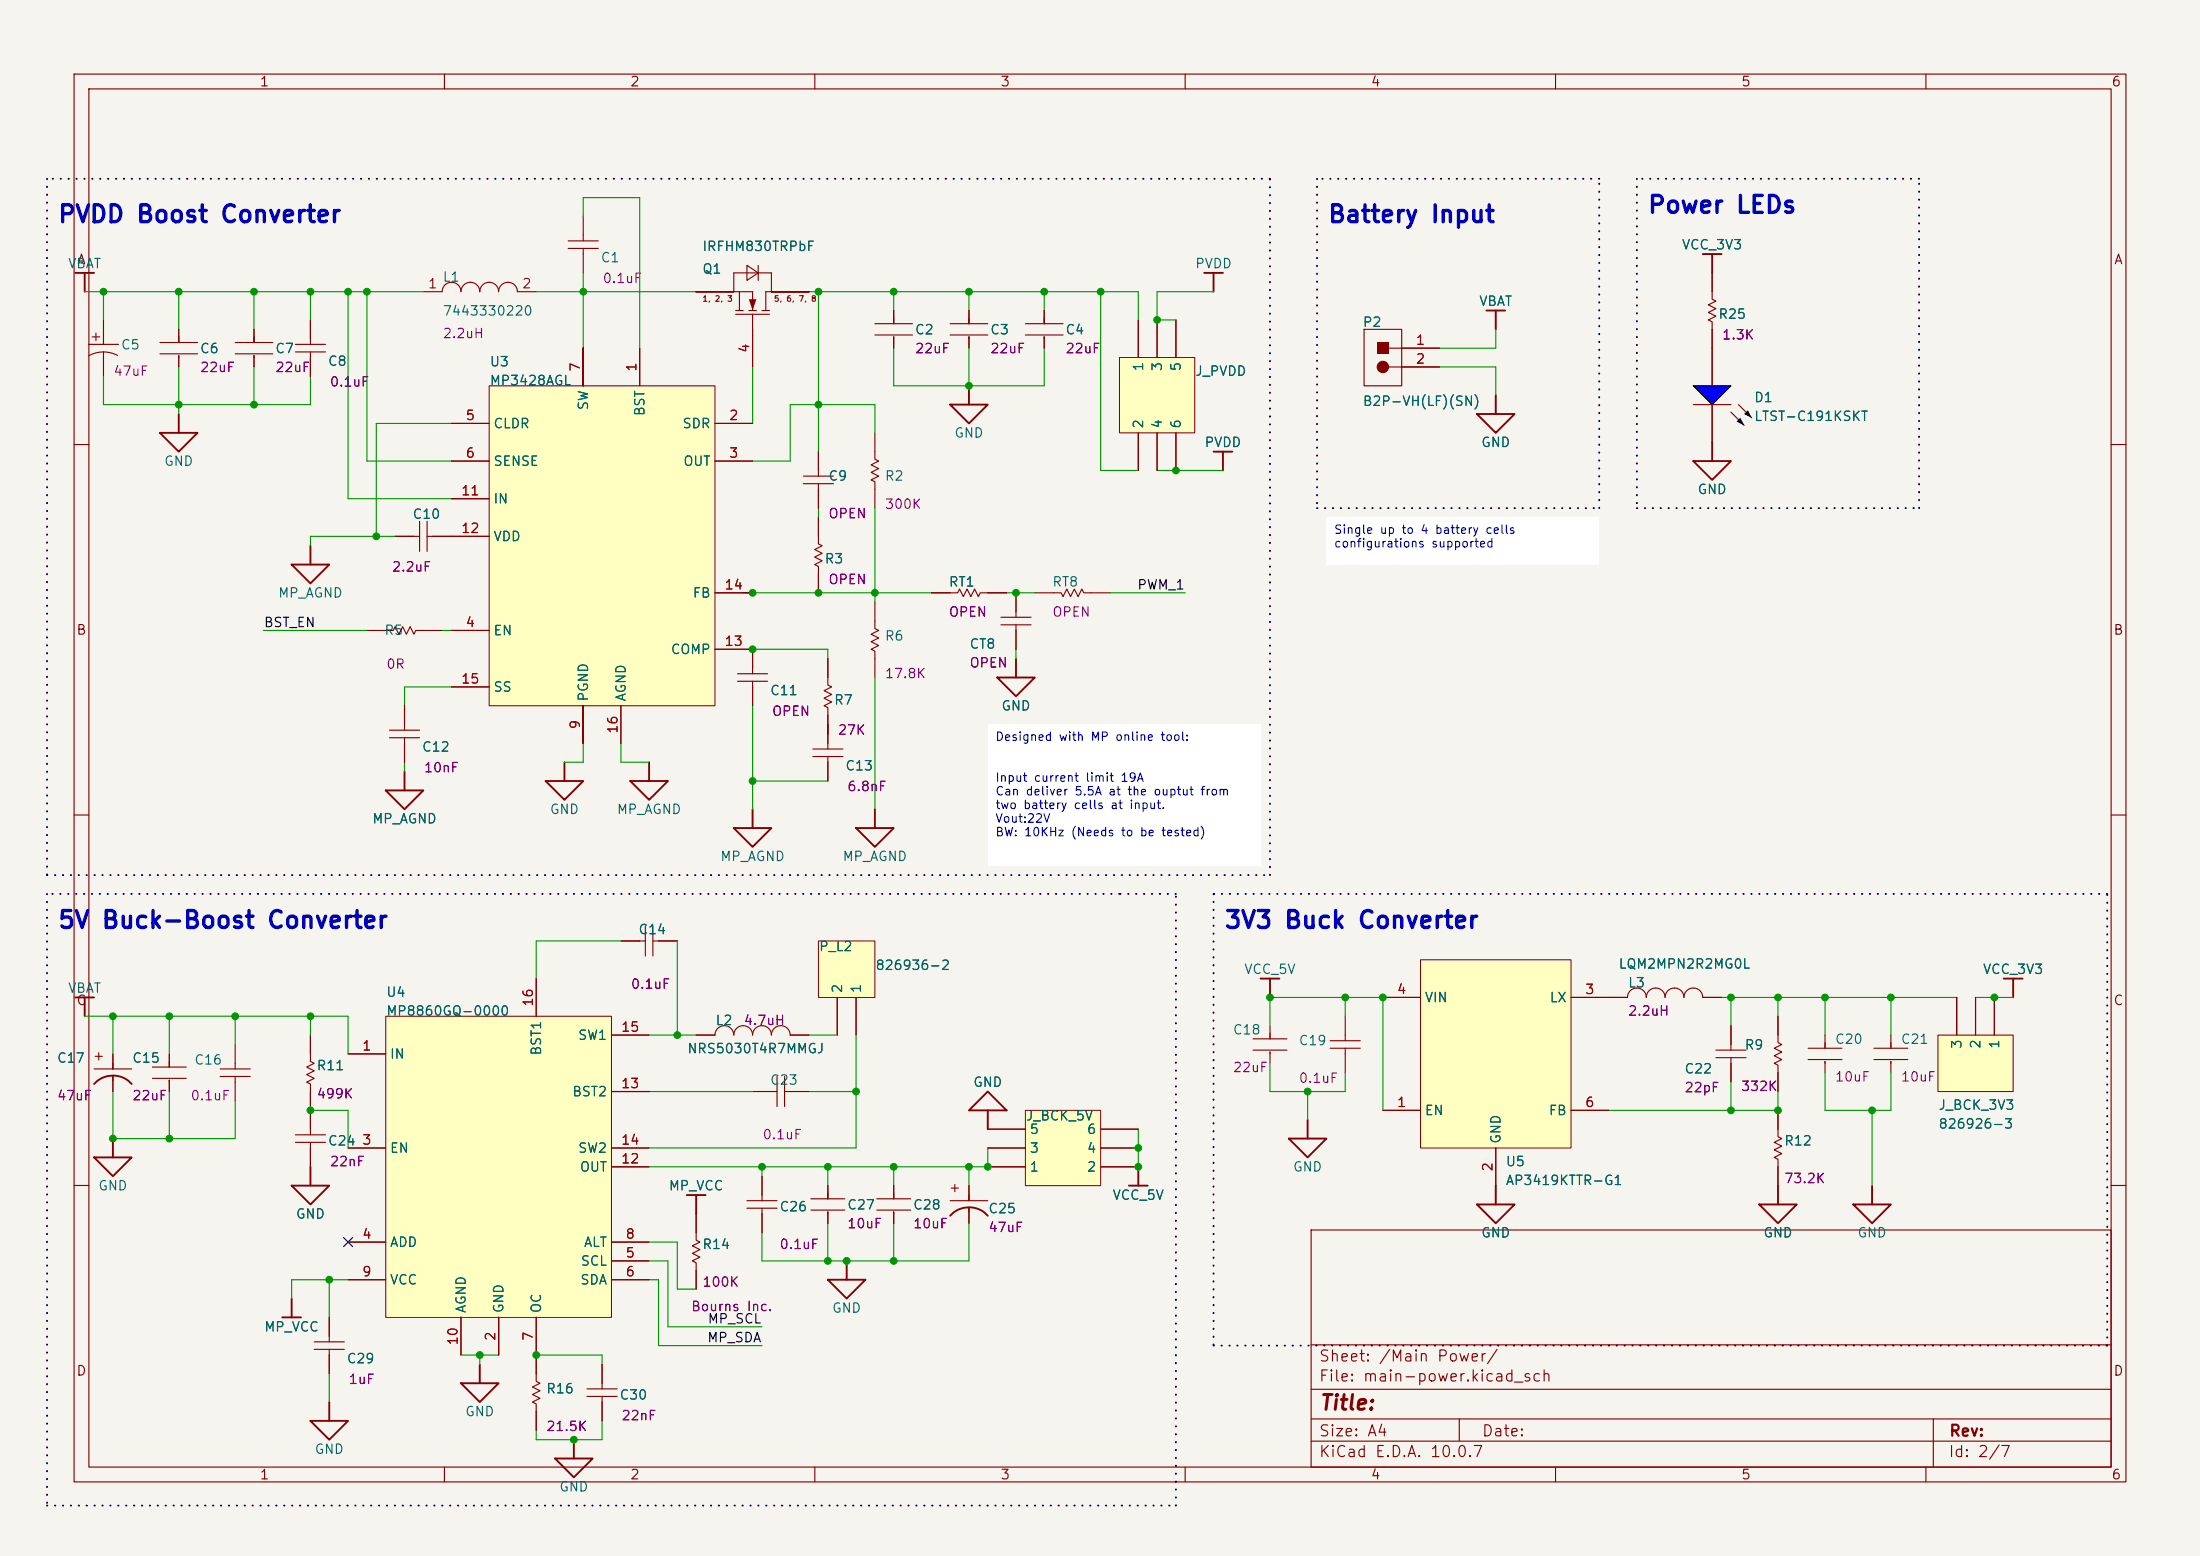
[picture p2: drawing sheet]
<svg xmlns="http://www.w3.org/2000/svg" width="297mm" height="210mm" viewBox="0 0 297 210" stroke-linecap="round" stroke-linejoin="round" font-family="sans-serif">
<path d="M0 0h297v210h-297z" fill="#f5f4ef" stroke="#f5f4ef" stroke-width=".14"/>
<g fill="none" stroke="#840000" stroke-width=".15">
<path d="M10 10h277v190h-277zM12 12h273v186h-273zM60 10v2M110 10v2M160 10v2M210 10v2M260 10v2M10 60h2M285 60h2M10 110h2M285 110h2M10 160h2"/>
<path d="M177 166h108v32h-108zM285 160h2M60 198v2M110 198v2M160 198v2M177 194.5h108M177 191.5h108M177 187.5h108M177 181.5h108M197 191.5v3M210 198v2M260 198v2"/>
<path d="M261 191.5v6.5"/>
</g>
<g fill="#fff">
<path d="M179.1 69.9h36.8v6.3h-36.8z"/>
<path d="M133.3 97.8h36.9v19h-36.9z"/>
</g>
<g fill="none" stroke="#840000" stroke-width=".15">
<path d="M231.1 36.8v3.6l.5 .2-1 .5 1 .6-1 .5 1 .5-1 .5 .5 .2v3.6M187.5 47h1.7M187.5 49.5h1.7M111.8 88.9v3.6l.5 .2-1 .5 1 .5-1 .5 1 .5-1 .6 .5 .2v5.6M125.7 80h3.6l.2-.5 .5 1 .6-1 .5 1 .5-1 .5 1 .2-.5h3.6M135.1 83.3h4.1M135.1 84.3h4.1M137.2 80v3.3M137.2 84.3v3.3M109.7 102.1h4.1M109.7 101.1h4.1M111.8 102.1v3.3"/>
<path d="M240 137.2v3.5l.5 .3-1 .5 1 .5-1 .5 1 .5-1 .5 .5 .3v3.5"/>
</g>
<path d="M229.9 34.3h2.5M231.1 34.3v2.5M199.4 55.9h5.1l-2.6 2.5zM201.9 53.3v2.6" fill="none" stroke="#840000" stroke-width=".25"/>
<path d="M185.9 46.2h1.6v1.6h-1.6z" fill="#840000"/>
<circle cx="186.7" cy="49.5" r=".76" fill="#840000" stroke="#840000" stroke-width=".15"/>
<path d="M184.1 44.5h5.1v7.6h-5.1zM189.2 47h5.1M189.2 49.5h5.1" fill="none" stroke="#840000" stroke-width=".15"/>
<path d="M128.3 54.6h5l-2.5 2.6zM130.8 52.1v2.5M200.7 41.9h2.5M201.9 41.9v2.6" fill="none" stroke="#840000" stroke-width=".25"/>
<path d="M228.6 52.1h5.1l-2.6 2.5z" fill="#00f"/>
<path d="M228.6 52.1h5.1l-2.6 2.5z" fill="none" stroke="#000" stroke-width=".15"/>
<path d="M228.6 54.6h5.1M231.1 47v5.1M231.1 54.6v5.1M233.7 55.6l1.8 1.8M234.7 54.6l1.8 1.8M118.1 81.3v3.5l.5 .3-1 .5 1 .5-1 .5 1 .5-1 .5 .5 .3v3.5M217.2 134.6h2.5a1.27 1.27 0 0 1 1.3-1.2 1.27 1.27 0 0 1 1.2 1.2 1.27 1.27 0 0 1 1.3-1.2 1.27 1.27 0 0 1 1.3 1.2 1.27 1.27 0 0 1 1.3-1.2 1.27 1.27 0 0 1 1.2 1.2 1.27 1.27 0 0 1 1.3-1.2 1.27 1.27 0 0 1 1.3 1.2h2.5M233.7 138.4v3.3M231.6 142.7h4.1M231.6 141.7h4.1M233.7 142.7v3.4" fill="none" stroke="#840000" stroke-width=".15"/>
<path d="M234.4 56.9l.5-.5 .6 1zM235.5 55.9l.5-.5 .5 1z" fill="#000"/>
<path d="M231.1 59.7v2.5M228.6 62.2h5.1l-2.6 2.6z" fill="none" stroke="#840000" stroke-width=".25"/>
<path d="M191.8 129.5h20.3v25.4h-20.3z" fill="#ffffc2"/>
<path d="M191.8 129.5h20.3v25.4h-20.3z" fill="none" stroke="#800000" stroke-width=".14"/>
<g fill="none" stroke="#840000" stroke-width=".15">
<path d="M171.4 138.4v1.8M186.7 134.6h5.1M212.1 134.6h5.1M246.4 139.7v1.8M255.3 139.7v1.8M169.2 140.2h4.5M169.2 141.7h4.5M171.4 142v1.5M186.7 149.9h5.1M201.9 154.9v5.1M212.1 149.9h5.1M244.1 141.5h4.6"/>
<path d="M244.1 143h4.6M246.4 143.3v1.5M253 141.5h4.6M253 143h4.6M255.3 143.3v1.5"/>
</g>
<path d="M170.2 132.1h2.5M171.4 132.1v2.5M270.5 132.1h2.5M271.8 132.1v2.5" fill="none" stroke="#840000" stroke-width=".25"/>
<path d="M261.6 139.7h10.2v7.6h-10.2z" fill="#ffffc2"/>
<path d="M261.6 139.7h10.2v7.6h-10.2z" fill="none" stroke="#800000" stroke-width=".14"/>
<g fill="none" stroke="#840000" stroke-width=".15">
<path d="M11.9 46.5h4.1M12.4 45.5h1.1M13 45v1M14 47.5l.9 .1 1 .4M14 47.5l-1.1 .1-.9 .4M14 43.2v3.3M14 47.5v3.3M21.6 46.2h5.1M21.6 47.8h5.1M24.1 44.5v1.7M24.1 48v1.5M31.7 46.2h5.1"/>
<path d="M31.7 47.8h5.1M34.3 44.5v1.7M34.3 48v1.5M39.9 47.5h4M39.9 46.5h4M41.9 43.2v3.3M41.9 47.5v3.3M118.1 43.7h5.1M118.1 45.2h5.1M120.6 41.9v1.8M120.6 45.5v1.5M128.3 43.7h5"/>
<path d="M128.3 45.2h5M130.8 41.9v1.8M130.8 45.5v1.5M53.3 72.4h3.3M56.6 70.4v4M57.7 72.4h3.3M57.7 70.4v4M49.5 85.1h3.6l.2-.5 .5 1 .6-1 .5 1 .5-1 .5 1 .2-.5h3.6M264.2 134.6v5.1M266.7 134.6v5.1M269.2 134.6v5.1M240 149.9v3.5l.5 .3-1 .5 1 .5-1 .5 1 .5-1 .5 .5 .3v3.5"/>
<path d="M109.5 161.8h4.5M109.5 163.3h4.5M111.8 160v1.8M111.8 163.6v1.5M118.4 161.8h4.5M118.4 163.3h4.5M120.6 160v1.8M120.6 163.6v1.5M128.3 162.1h5M130.8 160v2.1M130.8 163.1v2"/>
</g>
<g fill="none" stroke="#840000" stroke-width=".25">
<path d="M10.2 36.8h2.5M11.4 36.8v2.6M21.6 58.4h5.1l-2.6 2.6zM24.1 55.9v2.5M39.4 76.2h5l-2.5 2.5zM41.9 73.7v2.5M174 153.7h5.1l-2.6 2.5zM176.5 151.1v2.6M128.3 164.1a3.4 3.4 0 0 1 5 0M199.4 162.6h5.1l-2.6 2.5zM201.9 160v2.6M237.5 162.6h5.1l-2.6 2.5z"/>
<path d="M240 160v2.6M250.2 162.6h5.1l-2.6 2.5zM252.7 160v2.6"/>
</g>
<path d="M110.5 127h7.6v7.6h-7.6z" fill="#ffffc2"/>
<path d="M110.5 127h7.6v7.6h-7.6z" fill="none" stroke="#800000" stroke-width=".14"/>
<path d="M52.6 99.6h4M52.6 98.6h4M54.6 95.3v3.3M54.6 99.6v3.3M113 134.6v5.1M115.6 134.6v5.1M181.6 137.2v3.3M179.6 141.5h4M179.6 140.5h4M181.6 141.5v3.3" fill="none" stroke="#840000" stroke-width=".15"/>
<path d="M52.1 106.7h5l-2.5 2.5zM54.6 104.1v2.6M133.3 147.3l2.6 2.6h-5.1zM133.3 149.9v2.5" fill="none" stroke="#840000" stroke-width=".25"/>
<path d="M138.4 149.9h10.2v10.1h-10.2z" fill="#ffffc2"/>
<path d="M138.4 149.9h10.2v10.1h-10.2z" fill="none" stroke="#800000" stroke-width=".14"/>
<g fill="none" stroke="#840000" stroke-width=".15">
<path d="M76.7 33.5h4.1M76.7 32.5h4.1M78.7 29.2v3.3M78.7 33.5v3.3M118.1 58.4v3.6l.5 .2-1 .5 1 .5-1 .6 1 .5-1 .5 .5 .2v3.6M108.5 65.3h4M108.5 64.3h4M110.5 69.9v3.5l.5 .3-1 .5 1 .5-1 .5 1 .5-1 .5 .5 .3v3.5M110.5 61v3.3M110.5 65.3v3.3M99.6 91.9h4M99.6 90.9h4"/>
<path d="M101.6 87.6v3.3M101.6 91.9v3.4M83.8 127h3.3M87.1 125v4M88.1 127h3.3M88.1 125v4M94 139.7h2.5a1.27 1.27 0 0 1 1.3-1.3 1.27 1.27 0 0 1 1.3 1.3 1.27 1.27 0 0 1 1.2-1.3 1.27 1.27 0 0 1 1.3 1.3 1.27 1.27 0 0 1 1.3-1.3 1.27 1.27 0 0 1 1.2 1.3 1.27 1.27 0 0 1 1.3-1.3 1.27 1.27 0 0 1 1.3 1.3h2.5M101.6 147.3h3.3M102.9 158.8v3.3M104.9 145.3v4.1M105.9 147.3h3.3M105.9 145.3v4.1"/>
<path d="M133.3 157.5h5.1M133.3 154.9h5.1M133.3 152.4h5.1M148.6 157.5h5.1M148.6 154.9h5.1M148.6 152.4h5.1M94 163.8v3.6l.5 .2-1 .5 1 .6-1 .5 1 .5-1 .5 .5 .2v3.6M100.8 162.1h4.1M100.8 163.1h4.1M102.9 163.1v3.3"/>
</g>
<g fill="none" stroke="#840000" stroke-width=".25">
<path d="M134.6 91.4h5.1l-2.5 2.6zM137.2 88.9v2.5M99.1 111.8h5l-2.5 2.5zM101.6 109.2v2.6M115.6 111.8h5l-2.5 2.5zM118.1 109.2v2.6M153.7 157.5v2.5M38.1 177.8h2.5M39.4 175.3v2.5M92.7 161.3h2.5M94 161.3v2.5M111.8 172.7h5l-2.5 2.6z"/>
<path d="M114.3 170.2v2.5M152.4 160h2.5"/>
</g>
<path d="M66 52.1h30.5v43.2h-30.5z" fill="#ffffc2"/>
<path d="M66 52.1h30.5v43.2h-30.5z" fill="none" stroke="#800000" stroke-width=".14"/>
<g fill="none" stroke="#840000" stroke-width=".15">
<path d="M61 57.2h5M78.7 47v5.1M86.4 47v5.1M96.5 57.2h5.1M99.3 42.4h4.6M101.6 42.4v2.1M102.9 41.9h1M61 62.2h5M61 67.3h5M61 72.4h5M96.5 62.2h5.1M61 85.1h5"/>
<path d="M61 92.7h5M78.7 95.3v5M83.8 95.3v5M96.5 87.6h5.1M96.5 80h5.1"/>
</g>
<path d="M101.1 40.4h1l-.5 1.5z" fill="#840000"/>
<g fill="none" stroke="#840000" stroke-width=".15">
<path d="M94 39.4h7.6v2.5M99.1 39.4v-2.6h5v2.6M99.8 39.4v2.5M100.8 35.8l1.6 1-1.6 1zM102.4 35.8v2M109.2 39.4h-5.8v2.5M99.3 41.9h1M101.1 41.9h1M101.6 44.5v5M79.2 187.5h4.1M79.2 188.5h4.1M81.3 184.2v3.3"/>
<path d="M81.3 188.5v3.3"/>
</g>
<path d="M162.6 36.8h2.5M163.8 36.8v2.6M41.9 157.5v2.5M39.4 160h5l-2.5 2.6z" fill="none" stroke="#840000" stroke-width=".25"/>
<path d="M52.1 137.2h30.4v40.6h-30.4z" fill="#ffffc2"/>
<path d="M52.1 137.2h30.4v40.6h-30.4z" fill="none" stroke="#800000" stroke-width=".14"/>
<g fill="none" stroke="#840000" stroke-width=".15">
<path d="M57.1 39.4h2.6a1.27 1.27 0 0 1 1.3-1.3 1.27 1.27 0 0 1 1.2 1.3 1.27 1.27 0 0 1 1.3-1.3 1.27 1.27 0 0 1 1.3 1.3 1.27 1.27 0 0 1 1.2-1.3 1.27 1.27 0 0 1 1.3 1.3 1.27 1.27 0 0 1 1.3-1.3 1.27 1.27 0 0 1 1.2 1.3h2.6M138.4 43.7h5.1M138.4 45.2h5.1M141 41.9v1.8M141 45.5v1.5M72.4 132.1v5.1M82.5 139.7h5.1M47 142.2h5.1M47 154.9h5.1M82.5 154.9h5.1M82.5 157.5h5.1M82.5 147.3h5.1"/>
<path d="M47 167.6h5.1M47 172.7h5.1M62.2 177.8v5.1M67.3 177.8v5.1M72.4 177.8v5.1M82.5 167.6h5.1M82.5 170.2h5.1M82.5 172.7h5.1"/>
</g>
<path d="M74.9 196.9h5.1l-2.5 2.5zM77.5 194.3v2.6" fill="none" stroke="#840000" stroke-width=".25"/>
<path d="M151.1 48.3h10.2v10.1h-10.2z" fill="#ffffc2"/>
<path d="M151.1 48.3h10.2v10.1h-10.2z" fill="none" stroke="#800000" stroke-width=".14"/>
<g fill="none" stroke="#840000" stroke-width=".15">
<path d="M94 39.4h5.1M104.1 39.4h5.1M231.1 36.8v2.6M24.1 44.5v1.7M24.1 48v1.5M34.3 44.5v1.7M34.3 48v1.5M41.9 43.2v2.5M41.9 48.3v2.5M61 57.2h5M78.7 47v5.1M86.4 47v5.1"/>
<path d="M96.5 57.2h5.1M101.6 44.5v5M120.6 41.9v1.8M120.6 45.5v1.5M130.8 41.9v1.8M130.8 45.5v1.5M141 41.9v1.8M141 45.5v1.5M153.7 43.2v5.1M153.7 58.4v5.1M156.2 43.2v5.1M156.2 58.4v5.1"/>
<path d="M158.7 43.2v5.1M158.7 58.4v5.1M189.2 47h5.1M189.2 49.5h5.1M231.1 44.5v7.6M231.1 54.6v5.1M53.3 72.4h2.6M58.4 72.4h7.6M61 62.2h5M61 67.3h5M96.5 62.2h5.1M110.5 61v2.5"/>
<path d="M110.5 66v2.6M110.5 69.9v2.5M110.5 77.5v2.5M54.6 95.3v2.5M61 85.1h5M61 92.7h5M78.7 95.3v5M83.8 95.3v5M96.5 80h5.1M96.5 87.6h5.1v2.6M101.6 92.7v2.6M111.8 88.9v2.5"/>
<path d="M111.8 96.5v3.8M125.7 80h2.6M133.3 80h2.6M137.2 80v2.6M137.2 85.1v2.5M139.7 80h3.6l.2 .5 .5-1 .5 1 .5-1 .5 1 .5-1 .3 .5h3.6M54.6 100.3v2.6M111.8 102.9v2.5M41.9 139.7v3.6l.5 .2-1 .5 1 .5-1 .5 1 .5-1 .6 .5 .2v6.9M72.4 132.1v5.1M82.5 139.7h5.1M83.8 127h2.6"/>
<path d="M88.9 127h2.5M94 139.7h2.5M106.7 139.7h2.5M113 134.6v5.1M115.6 134.6v5.1M186.7 134.6h5.1M212.1 134.6h7.6M229.9 134.6h2.5M233.7 138.4v2.6M240 137.2v2.5M264.2 134.6v5.1M266.7 134.6v5.1"/>
<path d="M269.2 134.6v5.1M12.7 144.3h5.1M15.2 142.2v2.1M15.2 145.3v2M20.6 144h4.5M20.6 145.5h4.5M22.9 142.2v1.8M22.9 145.8v1.5M29.7 144.3h4.1M29.7 145.3h4.1M31.7 141v3.3M31.7 145.3v3.3"/>
<path d="M39.9 153.2h4M39.9 154.2h4M41.9 154.2v3.3M47 154.9h5.1M47 142.2h5.1M82.5 157.5h5.1M82.5 154.9h5.1M82.5 147.3h5.1M102.9 158.8v2.5M133.3 157.5h5.1M133.3 154.9h5.1M133.3 152.4h5.1"/>
<path d="M148.6 157.5h5.1M148.6 154.9h5.1M148.6 152.4h5.1M186.7 149.9h5.1M201.9 154.9v5.1M212.1 149.9h5.1M233.7 143.5v2.6M240 144.8v2.5M240 149.9v2.5M240 157.5v2.5M44.4 177.8v3.3M47 167.6h5.1"/>
<path d="M47 172.7h5.1M62.2 177.8v5.1M67.3 177.8v5.1M72.4 177.8v8.6l.5 .3-1 .5 1 .5-1 .5 1 .5-1 .5 .5 .3v3.5M82.5 167.6h5.1M82.5 170.2h5.1M82.5 172.7h5.1M94 163.8v2.6M94 171.5v2.5M102.9 163.8v2.6M111.8 160v1.8M111.8 163.6v1.5"/>
<path d="M120.6 160v1.8M120.6 163.6v1.5M130.8 160v2.1M130.8 163.1v2M42.4 182.1h4.1M42.4 181.1h4.1M44.4 182.1v3.3M81.3 184.2v2.5M81.3 189.2v2.6"/>
</g>
<g fill="none" stroke="#840000" stroke-width=".25">
<path d="M163.8 61h2.6M165.1 61v2.5M73.7 105.4h5l-2.5 2.6zM76.2 102.9v2.5M85.1 105.4h5.1l-2.6 2.6zM87.6 102.9v2.5M10.2 134.6h2.5M11.4 134.6v2.6M12.7 156.2h5.1l-2.6 2.6zM12.7 146.3a3.4 3.4 0 0 1 5.1 0M15.2 153.7v2.5M41.9 191.8h5.1l-2.6 2.5z"/>
<path d="M44.4 189.2v2.6M62.2 186.7h5.1l-2.5 2.5zM64.8 184.2v2.5"/>
</g>
<g fill="none" stroke="#000" stroke-width=".25" stroke-dasharray=".1 1">
<path d="M6.3 24.1v94M171.4 24.1h-165.1M177.8 24.1v44.5M215.9 24.1h-38.1M221 24.1v44.5M259.1 24.1h-38.1M177.8 68.6h38.1M215.9 68.6v-44.5M221 68.6h38.1M259.1 68.6v-44.5M6.3 118.1h165.1M171.4 118.1v-94"/>
<path d="M6.3 120.7v82.5M151.1 120.7h-144.8M158.7 120.7h-7.6M163.8 120.7v60.9M284.5 120.7h-120.7M163.8 181.6h120.7M284.5 181.6v-60.9M6.3 203.2h152.4M158.7 203.2v-82.5"/>
</g>
<g fill="none" stroke="#009600" stroke-width=".15">
<path d="M11.4 39.4h45.7M14 39.4v3.8M24.1 39.4v5.1M34.3 39.4v5.1M41.9 39.4v3.8M47 39.4v27.9h14M49.5 39.4v22.8h11.5M72.4 39.4h21.6M78.7 29.2v-2.5h7.7v20.3M78.7 36.8v10.2M109.2 39.4h44.5v3.8M110.5 39.4v21.6"/>
<path d="M120.6 39.4v2.5M130.8 39.4v2.5M141 39.4v2.5M148.6 39.4v24.1h5.1M163.8 39.4h-7.6v3.8h2.5M14 50.8v3.8h27.9v-3.8M24.1 49.5v6.4M34.3 49.5v5.1M61 57.2h-10.2v15.2M101.6 49.5v7.7M118.1 58.4v-3.8h-11.4v7.6h-5.1M120.6 47v5.1h20.4v-5.1"/>
<path d="M130.8 47v5.1M194.3 49.5h7.6v3.8M201.9 44.5v2.5h-7.6M53.3 72.4h-11.4v1.3M110.5 68.6v1.3M118.1 68.6v12.7M156.2 63.5h8.9M35.6 85.1h13.9M59.7 85.1h1.3M61 92.7h-6.4v2.6M100.3 80h25.4M101.6 87.6h10.2v1.3"/>
<path d="M101.6 95.3v13.9M111.8 97.8v1.3M118.1 91.4v17.8M135.9 80h3.8M137.2 87.6v1.3M149.9 80h10.1M54.6 102.9v1.2M78.7 100.3v2.6h-2.5M83.8 100.3v2.6h3.8M101.6 105.4h10.2M11.4 137.2h35.6v5M15.2 137.2v5"/>
<path d="M22.9 137.2v5M31.7 137.2v3.8M41.9 137.2v2.5M83.8 127h-11.4v5.1M87.6 139.7h6.4M91.4 127v12.7M109.2 139.7h3.8M115.6 139.7v15.2h-28M171.4 138.4v-3.8h15.3v15.3M181.6 134.6v2.6M232.4 134.6h31.8M233.7 134.6v3.8"/>
<path d="M240 134.6v2.6M246.4 134.6v5.1M255.3 134.6v5.1M266.7 134.6h5.1M15.2 147.3v6.4h16.5v-5.1M22.9 147.3v6.4M41.9 149.9h5.1v5M87.6 147.3h14M102.9 157.5v1.3M109.2 147.3h6.4M111.8 157.5v2.5M120.6 157.5v2.5"/>
<path d="M130.8 157.5v2.5M133.3 154.9v2.6h-45.7M153.7 152.4v5.1M171.4 143.5v3.8h10.2v-2.5M176.5 147.3v3.8M233.7 146.1v3.8M240 147.3v2.6h-22.8M246.4 144.8v5.1h8.9v-5.1M252.7 149.9v10.1M44.4 172.7v5.1M47 172.7h-7.6v2.6M87.6 170.2h2.6v8.9h12.7"/>
<path d="M87.6 167.6h3.8v6.4h2.6M87.6 172.7h1.3v8.9h14M111.8 165.1v5.1M120.6 165.1v5.1M130.8 165.1v5.1h-27.9v-3.8M44.4 185.4v3.8M62.2 182.9h5.1M64.8 182.9v1.3M72.4 182.9h8.9v1.3M81.3 191.8v2.5h-8.9v-1.3"/>
</g>
<path d="M46.4 167l1.2 1.2M47.6 167l-1.2 1.2" fill="none" stroke="#000084" stroke-width=".15"/>
<g fill="#009600" stroke="#009600" stroke-width=".14">
<circle cx="118.1" cy="80" r=".46"/>
<circle cx="110.5" cy="80" r=".46"/>
<circle cx="101.6" cy="87.6" r=".46"/>
<circle cx="101.6" cy="80" r=".46"/>
<circle cx="137.2" cy="80" r=".46"/>
<circle cx="120.6" cy="39.4" r=".46"/>
<circle cx="156.2" cy="43.2" r=".46"/>
<circle cx="148.6" cy="39.4" r=".46"/>
<circle cx="158.7" cy="63.5" r=".46"/>
<circle cx="186.7" cy="134.6" r=".46"/>
<circle cx="181.6" cy="134.6" r=".46"/>
<circle cx="120.6" cy="157.5" r=".46"/>
<circle cx="115.6" cy="147.3" r=".46"/>
<circle cx="111.8" cy="157.5" r=".46"/>
<circle cx="233.7" cy="149.9" r=".46"/>
<circle cx="240" cy="149.9" r=".46"/>
<circle cx="171.4" cy="134.6" r=".46"/>
<circle cx="133.3" cy="157.5" r=".46"/>
<circle cx="153.7" cy="157.5" r=".46"/>
<circle cx="153.7" cy="154.9" r=".46"/>
<circle cx="130.8" cy="157.5" r=".46"/>
<circle cx="176.5" cy="147.3" r=".46"/>
<circle cx="120.6" cy="170.2" r=".46"/>
<circle cx="255.3" cy="134.6" r=".46"/>
<circle cx="269.2" cy="134.6" r=".46"/>
<circle cx="240" cy="134.6" r=".46"/>
<circle cx="233.7" cy="134.6" r=".46"/>
<circle cx="246.4" cy="134.6" r=".46"/>
<circle cx="252.7" cy="149.9" r=".46"/>
<circle cx="41.9" cy="149.9" r=".46"/>
<circle cx="15.2" cy="153.7" r=".46"/>
<circle cx="22.9" cy="153.7" r=".46"/>
<circle cx="15.2" cy="137.2" r=".46"/>
<circle cx="22.9" cy="137.2" r=".46"/>
<circle cx="31.7" cy="137.2" r=".46"/>
<circle cx="72.4" cy="182.9" r=".46"/>
<circle cx="64.8" cy="182.9" r=".46"/>
<circle cx="44.4" cy="172.7" r=".46"/>
<circle cx="41.9" cy="137.2" r=".46"/>
<circle cx="77.5" cy="194.3" r=".46"/>
<circle cx="50.8" cy="72.4" r=".46"/>
<circle cx="114.3" cy="170.2" r=".46"/>
<circle cx="111.8" cy="170.2" r=".46"/>
<circle cx="110.5" cy="54.6" r=".46"/>
<circle cx="130.8" cy="52.1" r=".46"/>
<circle cx="110.5" cy="39.4" r=".46"/>
<circle cx="130.8" cy="39.4" r=".46"/>
<circle cx="141" cy="39.4" r=".46"/>
<circle cx="34.3" cy="54.6" r=".46"/>
<circle cx="24.1" cy="39.4" r=".46"/>
<circle cx="24.1" cy="54.6" r=".46"/>
<circle cx="14" cy="39.4" r=".46"/>
<circle cx="34.3" cy="39.4" r=".46"/>
<circle cx="78.7" cy="39.4" r=".46"/>
<circle cx="49.5" cy="39.4" r=".46"/>
<circle cx="41.9" cy="39.4" r=".46"/>
<circle cx="47" cy="39.4" r=".46"/>
<circle cx="102.9" cy="157.5" r=".46"/>
<circle cx="91.4" cy="139.7" r=".46"/>
<circle cx="101.6" cy="105.4" r=".46"/>
</g>
<g font-size="2.3" fill="#0000c2">
<text x="222.3" y="29.3">Power LEDs</text>
<text x="7.7" y="30.6">PVDD Boost Converter</text>
<text x="179.1" y="30.6">Battery Input</text>
<text x="7.7" y="125.9">5V</text>
<text x="13.6" y="125.9">Buck-Boost Converter</text>
<text x="165.2" y="125.9">3V3 Buck Converter</text>
</g>
<text font-size="2" fill="#840000" x="178" y="190.8">Title:</text>
<g font-size="1.5" fill="#840000">
<text x="178" y="184.1">Sheet: /Main Power/</text>
<text x="178" y="186.8">File: main-power.kicad_sch</text>
<text x="178" y="197">KiCad E.D.A. 10.0.7</text>
<text x="178" y="194.2">Size: A4</text>
<text x="200" y="194.2">Date:</text>
<text x="263" y="197">Id: 2/7</text>
<text x="263" y="194.2">Rev:</text>
</g>
<g font-size="1.3" fill="#840000">
<text x="35" y="12">1</text>
<text x="85" y="12">2</text>
<text x="135" y="12">3</text>
<text x="185" y="12">4</text>
<text x="235" y="12">5</text>
<text x="285" y="12">6</text>
<text x="10.3" y="36">A</text>
<text x="285.3" y="36">A</text>
<text x="10.2" y="86">B</text>
<text x="285.2" y="86">B</text>
<text x="10.2" y="136">C</text>
<text x="285.2" y="136">C</text>
<text x="12.4" y="143.4">+</text>
<text x="128" y="161.2">+</text>
<text x="10.2" y="186">D</text>
<text x="285.2" y="186">D</text>
<text x="35" y="200">1</text>
<text x="85" y="200">2</text>
<text x="135" y="200">3</text>
<text x="185" y="200">4</text>
<text x="235" y="200">5</text>
<text x="285" y="200">6</text>
</g>
<g font-size="1.3" fill="#006464">
<text x="81" y="35.7">C1</text>
<text x="94.7" y="34.2">IRFHM830TRPbF</text>
<text x="227" y="34">VCC_3V3</text>
<text x="9.1" y="36.5">VBAT</text>
<text x="59.7" y="38.3">L1</text>
<text x="94.7" y="37.2">Q1</text>
<text x="161.3" y="36.5">PVDD</text>
<text x="199.6" y="41.6">VBAT</text>
<text x="16.2" y="47.5">C5</text>
<text x="26.9" y="48">C6</text>
<text x="37.1" y="48">C7</text>
<text x="59.7" y="42.9">7443330220</text>
<text x="123.4" y="45.5">C2</text>
<text x="133.6" y="45.5">C3</text>
<text x="143.7" y="45.5">C4</text>
<text x="183.9" y="44.4">P2</text>
<text x="231.9" y="43.3">R25</text>
<text x="44.2" y="49.7">C8</text>
<text x="66" y="49.8">U3</text>
<text x="66" y="52.3">MP3428AGL</text>
<text x="154.6" y="50.2" transform="rotate(-90 154.6 50.2)">1</text>
<text x="157.2" y="50.2" transform="rotate(-90 157.2 50.2)">3</text>
<text x="159.7" y="50.2" transform="rotate(-90 159.7 50.2)">5</text>
<text x="161.3" y="51">J_PVDD</text>
<text x="66.5" y="58.1">CLDR</text>
<text x="79.7" y="55.5" transform="rotate(-90 79.7 55.5)">SW</text>
<text x="87.3" y="56.3" transform="rotate(-90 87.3 56.3)">BST</text>
<text x="92" y="58.1">SDR</text>
<text x="128.7" y="59.4">GND</text>
<text x="154.6" y="57.9" transform="rotate(-90 154.6 57.9)">2</text>
<text x="157.2" y="57.9" transform="rotate(-90 157.2 57.9)">4</text>
<text x="159.7" y="57.9" transform="rotate(-90 159.7 57.9)">6</text>
<text x="183.9" y="55.1">B2P-VH(LF)(SN)</text>
<text x="236.7" y="54.6">D1</text>
<text x="236.7" y="57.1">LTST-C191KSKT</text>
<text x="22.1" y="63.2">GND</text>
<text x="66.5" y="63.2">SENSE</text>
<text x="92.2" y="63.2">OUT</text>
<text x="111.7" y="65.2">C9</text>
<text x="119.4" y="65.2">R2</text>
<text x="162.5" y="60.7">PVDD</text>
<text x="199.9" y="60.7">GND</text>
<text x="55.6" y="70.3">C10</text>
<text x="66.5" y="68.3">IN</text>
<text x="229.1" y="67">GND</text>
<text x="66.5" y="73.4">VDD</text>
<text x="111.2" y="76.4">R3</text>
<text x="37.5" y="81">MP_AGND</text>
<text x="93.4" y="81">FB</text>
<text x="128" y="79.5">RT1</text>
<text x="142" y="79.5">RT8</text>
<text x="51.8" y="86">R5</text>
<text x="66.5" y="86.1">EN</text>
<text x="90.5" y="88.6">COMP</text>
<text x="119.4" y="86.8">R6</text>
<text x="130.8" y="87.9">CT8</text>
<text x="66.5" y="93.7">SS</text>
<text x="79.7" y="94.8" transform="rotate(-90 79.7 94.8)">PGND</text>
<text x="84.8" y="94.8" transform="rotate(-90 84.8 94.8)">AGND</text>
<text x="103.9" y="94.1">C11</text>
<text x="112.5" y="95.4">R7</text>
<text x="56.9" y="101.8">C12</text>
<text x="135.1" y="96.2">GND</text>
<text x="114" y="104.3">C13</text>
<text x="50.2" y="111.5">MP_AGND</text>
<text x="74.1" y="110.2">GND</text>
<text x="83.2" y="110.2">MP_AGND</text>
<text x="97.1" y="116.5">MP_AGND</text>
<text x="113.7" y="116.5">MP_AGND</text>
<text x="86.1" y="126.4">C14</text>
<text x="110.5" y="128.7">P_L2</text>
<text x="118.1" y="131.2">826936-2</text>
<text x="167.9" y="131.8">VCC_5V</text>
<text x="218.4" y="131">LQM2MPN2R2MG0L</text>
<text x="267.6" y="131.8">VCC_3V3</text>
<text x="9.1" y="134.3">VBAT</text>
<text x="52.1" y="134.9">U4</text>
<text x="52.1" y="137.4">MP8860GQ-0000</text>
<text x="114" y="134.1" transform="rotate(-90 114 134.1)">2</text>
<text x="116.5" y="134.1" transform="rotate(-90 116.5 134.1)">1</text>
<text x="192.3" y="135.6">VIN</text>
<text x="209.1" y="135.6">LX</text>
<text x="219.7" y="133.6">L3</text>
<text x="7.6" y="143.7">C17</text>
<text x="17.8" y="143.7">C15</text>
<text x="52.6" y="143.2">IN</text>
<text x="73.4" y="142.6" transform="rotate(-90 73.4 142.6)">BST1</text>
<text x="77.9" y="140.7">SW1</text>
<text x="92.7" y="142.5">NRS5030T4R7MMGJ</text>
<text x="96.5" y="138.7">L2</text>
<text x="166.4" y="139.9">C18</text>
<text x="175.2" y="141.4">C19</text>
<text x="235.4" y="142">R9</text>
<text x="247.6" y="141.2">C20</text>
<text x="256.5" y="141.2">C21</text>
<text x="265.1" y="141.6" transform="rotate(-90 265.1 141.6)">3</text>
<text x="267.7" y="141.6" transform="rotate(-90 267.7 141.6)">2</text>
<text x="270.2" y="141.6" transform="rotate(-90 270.2 141.6)">1</text>
<text x="26.1" y="144">C16</text>
<text x="42.7" y="144.8">R11</text>
<text x="77.2" y="148.3">BST2</text>
<text x="103.9" y="146.7">C23</text>
<text x="131.3" y="147">GND</text>
<text x="227.3" y="145.2">C22</text>
<text x="44.2" y="154.9">C24</text>
<text x="52.6" y="155.9">EN</text>
<text x="77.9" y="155.9">SW2</text>
<text x="138.4" y="151.5">J_BCK_5V</text>
<text x="138.9" y="155.9">3</text>
<text x="138.9" y="153.4">5</text>
<text x="146.6" y="155.9">4</text>
<text x="146.6" y="153.4">6</text>
<text x="192.3" y="150.8">EN</text>
<text x="202.9" y="154.5" transform="rotate(-90 202.9 154.5)">GND</text>
<text x="209" y="150.8">FB</text>
<text x="240.8" y="154.9">R12</text>
<text x="261.6" y="150.1">J_BCK_3V3</text>
<text x="261.6" y="152.6">826926-3</text>
<text x="13.2" y="161">GND</text>
<text x="78.2" y="158.4">OUT</text>
<text x="90.2" y="161">MP_VCC</text>
<text x="138.9" y="158.4">1</text>
<text x="146.6" y="158.4">2</text>
<text x="174.5" y="158.4">GND</text>
<text x="203.2" y="157.7">U5</text>
<text x="203.2" y="160.3">AP3419KTTR-G1</text>
<text x="39.8" y="164.8">GND</text>
<text x="105.1" y="163.8">C26</text>
<text x="114.3" y="163.6">C27</text>
<text x="123.2" y="163.6">C28</text>
<text x="133.3" y="164.1">C25</text>
<text x="150.1" y="162.3">VCC_5V</text>
<text x="199.9" y="167.3">GND</text>
<text x="238" y="167.3">GND</text>
<text x="250.7" y="167.3">GND</text>
<text x="52.6" y="168.6">ADD</text>
<text x="52.6" y="173.7">VCC</text>
<text x="78.2" y="173.7">SDA</text>
<text x="78.3" y="171.1">SCL</text>
<text x="78.7" y="168.6">ALT</text>
<text x="94.7" y="168.9">R14</text>
<text x="63.2" y="177.3" transform="rotate(-90 63.2 177.3)">AGND</text>
<text x="68.3" y="177.3" transform="rotate(-90 68.3 177.3)">GND</text>
<text x="73.4" y="177.3" transform="rotate(-90 73.4 177.3)">OC</text>
<text x="112.2" y="177.5">GND</text>
<text x="35.6" y="180">MP_VCC</text>
<text x="46.7" y="184.3">C29</text>
<text x="62.7" y="191.5">GND</text>
<text x="73.6" y="188.4">R16</text>
<text x="83.6" y="189.2">C30</text>
<text x="42.4" y="196.5">GND</text>
<text x="75.4" y="201.6">GND</text>
</g>
<g font-size="1.3" fill="#a90000">
<text x="57.7" y="39.2">1</text>
<text x="70.4" y="39.2">2</text>
<text x="101.5" y="47.7" transform="rotate(-90 101.5 47.7)">4</text>
<text x="191" y="46.9">1</text>
<text x="78.6" y="50.3" transform="rotate(-90 78.6 50.3)">7</text>
<text x="86.2" y="50.3" transform="rotate(-90 86.2 50.3)">1</text>
<text x="191" y="49.4">2</text>
<text x="62.8" y="57">5</text>
<text x="98.3" y="57">2</text>
<text x="62.8" y="62.1">6</text>
<text x="98.3" y="62.1">3</text>
<text x="62.2" y="67.2">11</text>
<text x="62.2" y="72.3">12</text>
<text x="97.7" y="79.9">14</text>
<text x="62.8" y="85">4</text>
<text x="97.7" y="87.5">13</text>
<text x="62.2" y="92.6">15</text>
<text x="78.6" y="98.5" transform="rotate(-90 78.6 98.5)">9</text>
<text x="83.7" y="99.1" transform="rotate(-90 83.7 99.1)">16</text>
<text x="72.3" y="136" transform="rotate(-90 72.3 136)">16</text>
<text x="188.5" y="134.5">4</text>
<text x="213.9" y="134.5">3</text>
<text x="48.8" y="142.1">1</text>
<text x="83.8" y="139.6">15</text>
<text x="83.8" y="147.2">13</text>
<text x="188.5" y="149.7">1</text>
<text x="213.9" y="149.7">6</text>
<text x="48.8" y="154.8">3</text>
<text x="83.8" y="154.8">14</text>
<text x="83.8" y="157.3">12</text>
<text x="201.8" y="158.2" transform="rotate(-90 201.8 158.2)">2</text>
<text x="48.8" y="167.5">4</text>
<text x="84.4" y="167.5">8</text>
<text x="48.8" y="172.6">9</text>
<text x="84.4" y="170">5</text>
<text x="84.4" y="172.6">6</text>
<text x="62.1" y="181.7" transform="rotate(-90 62.1 181.7)">10</text>
<text x="67.2" y="181.1" transform="rotate(-90 67.2 181.1)">2</text>
<text x="72.3" y="181.1" transform="rotate(-90 72.3 181.1)">7</text>
</g>
<g font-size="1.3" fill="#840084">
<text x="81.3" y="38.5">0.1uF</text>
<text x="59.7" y="46">2.2uH</text>
<text x="123.4" y="48">22uF</text>
<text x="133.6" y="48">22uF</text>
<text x="143.7" y="48">22uF</text>
<text x="232.4" y="46.1">1.3K</text>
<text x="15.2" y="51">47uF</text>
<text x="26.9" y="50.5">22uF</text>
<text x="37.1" y="50.5">22uF</text>
<text x="44.4" y="52.5">0.1uF</text>
<text x="111.7" y="70.3">OPEN</text>
<text x="119.4" y="69">300K</text>
<text x="52.8" y="77.5">2.2uF</text>
<text x="111.7" y="79.2">OPEN</text>
<text x="128" y="83.6">OPEN</text>
<text x="142" y="83.6">OPEN</text>
<text x="52.1" y="90.6">0R</text>
<text x="119.4" y="91.9">17.8K</text>
<text x="130.8" y="90.4">OPEN</text>
<text x="104.1" y="96.9">OPEN</text>
<text x="113" y="99.5">27K</text>
<text x="57.1" y="104.6">10nF</text>
<text x="114.3" y="107.1">6.8nF</text>
<text x="85.1" y="133.8">0.1uF</text>
<text x="219.7" y="137.4">2.2uH</text>
<text x="100.3" y="138.7">4.7uH</text>
<text x="7.6" y="148.8">47uF</text>
<text x="17.8" y="148.8">22uF</text>
<text x="25.6" y="148.8">0.1uF</text>
<text x="42.7" y="148.6">499K</text>
<text x="166.4" y="145">22uF</text>
<text x="175.2" y="146.5">0.1uF</text>
<text x="227.3" y="147.7">22pF</text>
<text x="234.9" y="147.6">332K</text>
<text x="247.6" y="146.3">10uF</text>
<text x="256.5" y="146.3">10uF</text>
<text x="102.9" y="154.1">0.1uF</text>
<text x="44.4" y="157.7">22nF</text>
<text x="240.8" y="160">73.2K</text>
<text x="114.3" y="166.1">10uF</text>
<text x="123.2" y="166.1">10uF</text>
<text x="133.3" y="166.6">47uF</text>
<text x="94.7" y="174">100K</text>
<text x="105.1" y="168.9">0.1uF</text>
<text x="93.2" y="177.3">Bourns Inc.</text>
<text x="47" y="187.1">1uF</text>
<text x="73.6" y="193.5">21.5K</text>
<text x="83.8" y="192">22nF</text>
</g>
<g font-size="1.3" fill="#0f0f0f">
<text x="153.4" y="79.9">PWM_1</text>
<text x="35.5" y="85">BST_EN</text>
<text x="95.4" y="178.9">MP_SCL</text>
<text x="95.4" y="181.5">MP_SDA</text>
</g>
<g font-size="1.1" fill="#0000c2">
<text x="180" y="72.3">Single up to 4 battery cells</text>
<text x="180" y="74.2">configurations supported</text>
<text x="134.3" y="100.3">Designed with MP online tool:</text>
<text x="134.3" y="105.8">Input current limit 19A</text>
<text x="134.3" y="107.6">Can deliver 5.5A at the ouptut from</text>
<text x="134.3" y="109.5">two battery cells at input.</text>
<text x="134.3" y="111.3">Vout:22V</text>
<text x="134.3" y="113.2">BW: 10KHz (Needs to be tested)</text>
</g>
<g font-size=".8" fill="#840000">
<text x="94.8" y="40.9">1, 2, 3</text>
<text x="104.4" y="40.9">5, 6, 7, 8</text>
</g>
</svg>
